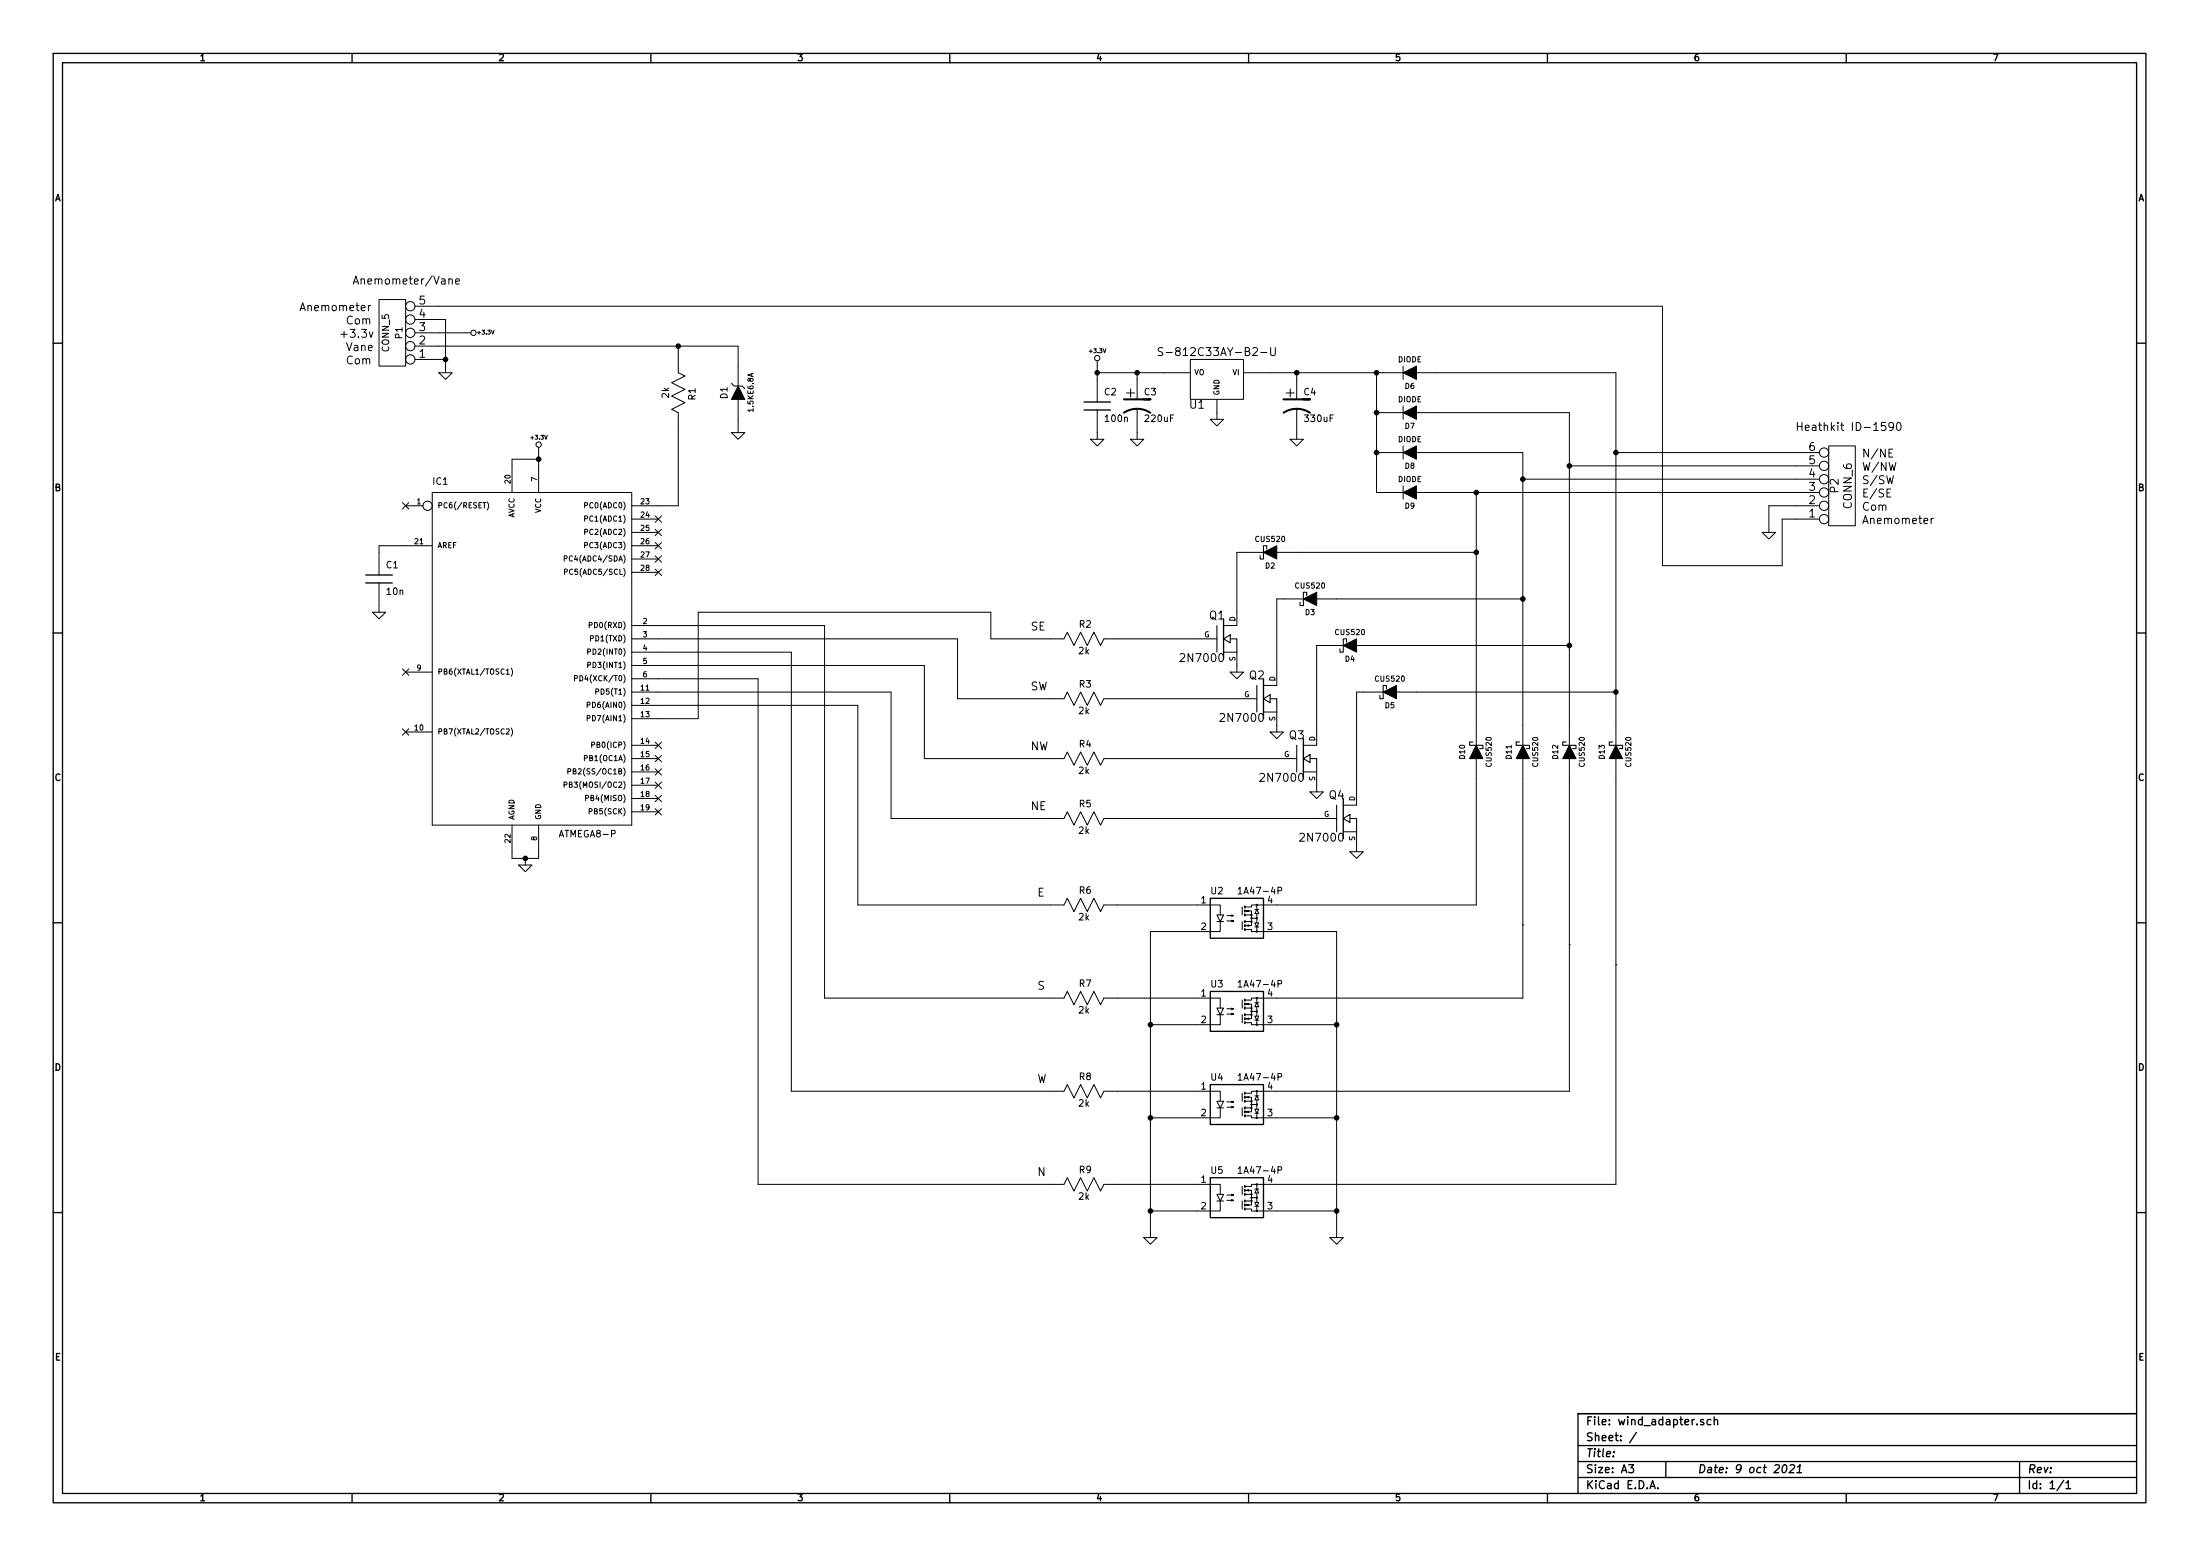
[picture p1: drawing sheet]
<svg xmlns="http://www.w3.org/2000/svg" width="420mm" height="297mm" viewBox="0 0 420 297" stroke-linecap="round" stroke-linejoin="round" font-family="sans-serif">
<g fill="none" stroke="#000" stroke-width=".25">
<path d="M10.2 10.2h399.6v276.7h-399.6zM11.9 12h396.2v273.1h-396.2zM67.2 10.2v1.8M124.3 10.2v1.8M181.4 10.2v1.8M238.5 10.2v1.8M295.5 10.2v1.8M352.6 10.2v1.8M10.2 65.5h1.7M207 78.3h5.1M207 76.7h5.1M408.1 65.5h1.7"/>
<path d="M69.8 111.3h5.1M69.8 109.8h5.1M233.7 118.1v7.7M10.2 120.8h1.7M241.3 129.6v7.6M408.1 120.8h1.7M248.9 141v7.6M256.5 152.4v7.7M10.2 176.2h1.7M231.1 171.5h10.2v7.6h-10.2zM408.1 176.2h1.7M231.1 189.3h10.2v7.6h-10.2z"/>
<path d="M231.1 207h10.2v7.7h-10.2zM10.2 231.5h1.7M231.1 224.8h10.2v7.6h-10.2zM408.1 231.5h1.7M301.4 276h106.7M301.4 279h106.7M308.2 277.2v.1M311 279.6h1l-.5 .6 .4 .2v.6l-.2 .1-.7-.1M312.5 273.4l-1.3 2M318.1 279v3.1M325.3 271.1l-.3-.1-.2 .2v.2l.5 .2v.3h-.5M326.7 271.1l-.4-.1-.3 .3 .1 .6 .2 .1 .4-.1"/>
<path d="M327.4 271.1h.1a.36 .36 0 0 1 .5 .1v.8M327.4 270.5v1.5M340.6 279.8l.3-.2a.88 .88 0 0 1-.3 1.5l-.2-.1-.1-.4zM341.9 279.8l.6-.2 .2 .3-.1 .4-.9 .8h.9M385.7 279v6.1M408.1 269.9h-106.7v15.2M67.2 285.1v1.8M124.3 285.1v1.8M181.4 285.1v1.8M238.5 285.1v1.8M295.5 285.1v1.8M301.4 282.1h106.7"/>
<path d="M315.1 284.2l.5-1.5 .5 1.5M315.2 283.8h.8M316.6 284.1v.1M343.2 281.1h.8M343.3 280l.5-.4-.2 1.5M352.6 285.1v1.8M394.1 282.6l-1.3 2M394.6 283.1l.4-.4v1.5M394.6 284.2h.9"/>
</g>
<g fill="none" stroke="#000" stroke-width=".19">
<path d="M70.4 58.3v1M70.8 58.3l-.3 .1-.1 .2M72.4 57.2h5.1v12.7h-5.1zM79.2 58.5h238.3v49.5h22.9v-8.9h7.1M85.7 53.4l.1-.1a.36 .36 0 0 1 .6 .2v.7M85.7 53.2v1M87 53.7l.8-.1-.1-.3-.5-.1-.2 .3 .1 .7h.6M70.5 63.4l.4 1 .3-1M79.2 63.5h10.7M79.2 68.6h5.9M79.2 66.1h61.8v7.6M79.2 61h5.9v10.2"/>
<path d="M83.8 71.2h2.6l-1.3 1.2zM129.5 66.1v5.1l1.3 .6-2.5 1.3 2.5 1.2-2.5 1.3 2.5 1.3-2.5 1.2 1.2 .7v17.8h-8.9M141 76.2v6.4M209.5 68.9v7.8M209.5 71.2h17.8M209.5 78.3v5.6M217.2 71.2v5M217.2 78v5.9M222.1 66.4a.62 .62 0 0 0-.8 .1v.4l.7 .4 .1 .3-.3 .3-.6-.1M227.3 68.6h10.2v7.6h-10.2zM232.4 76.2v3.8M237.5 71.2h30.5"/>
<path d="M240.8 67.3h1.2M242.7 66.4v1.2l.3 .3h.3l.3-.3v-1.2M247.6 71.2v5M247.6 78v5.9M262.9 71.2v22.8h5.1M262.9 78.8h5.1M268 69.9v2.5M268 77.5v2.5M270.5 78.8h29.2v63.5M270.5 71.2h38.1v71.1M76.9 95.9l1.2 1.3M77.5 96.6h3.3"/>
<path d="M78.1 95.9l-1.2 1.3M82.5 94h38.1v63.5h-38.1zM92.2 95.9h.6M93 95.8a1.2 1.2 0 0 1 0 1.5M102.9 85.4v8.6M102.9 87.7h-5.1v6.3M111.7 96.5l.4-.1v-.4l-.4-.1v1.1M111.7 99h.4v-.5h-.4v1M120.6 99.1h5.1M125.1 98.5l1.2 1.2M126.3 98.5l-1.2 1.2M139.7 82.6h2.5l-1.2 1.3z"/>
<path d="M208.3 83.9h2.5l-1.3 1.2zM215.9 83.9h2.5l-1.2 1.2zM231.1 80h2.6l-1.3 1.3zM246.4 83.9h2.5l-1.3 1.2zM262.9 86.4h5.1M268 85.1v2.6M268 92.7v2.6M270.5 94h77M270.5 86.4h20.3v55.9M281.9 94v48.3M290.8 91.5h56.7M299.7 88.9h47.8"/>
<path d="M308.6 86.4h38.9M347.5 96.6h-9.7v5M349.2 85.1h5.1v15.3h-5.1zM360.1 80.7h-.7l-.1 .7 .2-.2 .5 .1 .2 .2-.1 .6-.2 .1-.6-.1M360.8 86.5h.5M361.1 93.4h-.7v1.5h.7M361.5 85.7h-.7v1.6h.7M361.6 81.3l-.3 .3-.4-.1-.2-.2 .2-.6h.4l.2 .1a1.16 1.16 0 0 1-.2 1.3l-.4 .1M362.4 80.7h.2a.81 .81 0 0 1 .5 .7 .81 .81 0 0 1-.5 .8 .98 .98 0 0 1-.2-1.5zM368.8 98.9v1.1M369.2 98.9l-.2 .1-.2 .2M71.1 116.9h2.6l-1.3 1.2z"/>
<path d="M72.4 111.3v5.6M82.5 104.2h-10.1v5.6M107.7 106.6h.5v-.4l-.5-.1v1M107.8 109.2l.5-.1v-.4l-.5-.1v1.1M111.7 101.6l.4-.1v-.4l-.4-.1v1M111.7 104.1l.4-.1v-.4h-.4v1M112.5 119.3h.5v-.4l-.5-.1v1M120.6 119.4h36.9v71.1h45.7l.6-1.2 1.3 2.5 1.3-2.5 1.2 2.5 1.3-2.5 1.3 2.5 .6-1.3h22.2v1.9M120.6 104.2h5.1M120.6 101.6h5.1M120.6 106.7h5.1M120.6 109.3h5.1"/>
<path d="M125.1 101l1.2 1.2M125.1 103.6l1.2 1.2M125.1 106.1l1.2 1.2M125.1 108.6l1.2 1.3M126.3 101l-1.2 1.2M126.3 103.6l-1.2 1.2M126.3 106.1l-1.2 1.2M126.3 108.6l-1.2 1.3M241.3 105.4h-5.1v14h-2.5M243.8 105.4h38.1M248.9 114.3h-5.1v16.5h-2.5M251.5 114.3h39.3"/>
<path d="M336.5 101.6h2.6l-1.3 1.3zM76.9 127.7l1.2 1.2M76.9 139.1l1.2 1.2M77.5 128.3h5M77.5 139.7h5M78.1 127.7l-1.2 1.2M78.1 139.1l-1.2 1.2M96.7 139.2l.4-.1 .2 .3-.7 .7h.7M96.7 128.7h.6M97.6 127.5a1.2 1.2 0 0 1 0 1.6M97.6 139a1.2 1.2 0 0 1 0 1.5M109.7 129.5l.5-.1v-.4h-.5v1"/>
<path d="M112.1 134.6l.5-.1v-.4l-.5-.1v1.1M112.1 137.1h.5v-.5h-.5v1M112.2 124.4h.5v-.5h-.5v1M112.2 127l.5-.1v-.4l-.5-.1v1M113.8 132h.5v-.4l-.5-.1v1M120.6 122h62.3v11.4h20.3l.6-1.3 1.3 2.6 1.3-2.6 1.2 2.6 1.3-2.6 1.3 2.6 .6-1.3h29.2M120.6 127h55.9v17.8h26.7l.6-1.3 1.3 2.6 1.3-2.6 1.2 2.6 1.3-2.6 1.3 2.6 .6-1.3h36.8M120.6 132.1h49.6v24.1h33l.6-1.2 1.3 2.5 1.3-2.5 1.2 2.5 1.3-2.5 1.3 2.5 .6-1.3h44.5M120.6 134.7h43.2v38.1h39.4l.6-1.3 1.3 2.5 1.3-2.5 1.2 2.5 1.3-2.5 1.3 2.5 .6-1.2h22.2v1.9M120.6 124.5h30.5v83.8h52.1l.6-1.3 1.3 2.6 1.3-2.6 1.2 2.6 1.3-2.6 1.3 2.6 .6-1.3h22.2v1.9M120.6 129.6h24.2v96.5h58.4l.6-1.3 1.3 2.6 1.3-2.6 1.2 2.6 1.3-2.6 1.3 2.6 .6-1.3h22.2v1.9M232.4 122h-21.6l-.6 1.2-1.3-2.5-1.3 2.5-1.2-2.5-1.3 2.5-1.3-2.5-.6 1.3h-14v-5.1h-55.9v20.3h-12.7"/>
<path d="M233.7 124.5h2.5v3.8M234.9 128.3h2.6l-1.3 1.3zM241.3 135.9h2.5v3.8M242.6 139.7h2.5l-1.3 1.3zM256.5 123.2h-5v19.1h-2.6M259.1 123.2h40.6M264.2 132.1h-5.1v21.6h-2.6M266.7 132.1h41.9M97.8 157.5v6.4h5.1v-6.4M107.7 149.8h.5v-.5h-.5v1M108.5 147.3l.4-.1v-.4l-.4-.1v1.1M111.6 144.7h.5v-.4l-.5-.1v1"/>
<path d="M111.8 152.4l.5-.1v-.4l-.5-.1v1M112.5 154.9l.5-.1v-.4h-.5v1M113 142.2l.5-.1v-.4h-.5v1M120.6 142.3h5.1M120.6 144.8h5.1M120.6 147.4h5.1M120.6 149.9h5.1M120.6 152.4h5.1M120.6 155h5.1M125.1 154.4l1.2 1.2M125.1 151.8l1.2 1.2M125.1 149.3l1.2 1.2"/>
<path d="M125.1 146.7l1.2 1.3M125.1 144.2l1.2 1.2M125.1 141.7l1.2 1.2M126.3 154.4l-1.2 1.2M126.3 151.8l-1.2 1.2M126.3 149.3l-1.2 1.2M126.3 146.7l-1.2 1.3M126.3 144.2l-1.2 1.2M126.3 141.7l-1.2 1.2M248.9 147.4h2.6v3.8M250.2 151.2h2.5l-1.2 1.2zM256.5 158.8h2.6v3.8"/>
<path d="M281.9 144.8v28h-42.9v.3h-1.1M290.8 144.8v45.7h-51.8v.4h-1.1M299.7 144.8v63.5h-60.7v.4h-1.1M308.6 144.8v81.3h-69.6v.4h-1.1M99.1 165.1h2.5l-1.3 1.3zM100.3 163.9v1.2M232.4 174.7h1.3l-.7 1.2zM232.4 175.9h1.3M233 175.9v1.9h-13.3v58.5M234.3 175.8h1.3l-.4 .1v-.2l.4 .1M234.3 174.8h1.3l-.4 .1v-.2l.4 .1M236.5 169.8l.3-.4v1.2"/>
<path d="M236.5 170.6h.7M237.9 173.9h1.1v.8M237.9 177.5h1.1v.3h16.3v58.5M237.9 174.7h1.1v1.2h-1.1M238 176.7l.5-.1v.2zM238 173.9l.5-.1v.2zM239 175.9v.8h-1.1M239 175.3h1M239.6 176.2h.8l-.4 .7zM239.6 176.9h.8M239.6 173.6h.8M240 173.6l.4 .8h-.8z"/>
<path d="M240 172.8v.8M240 174.4v1.8M240 176.9v.9M244.1 170h.6v-.5l-.6-.1v1.2M257.8 162.6h2.5l-1.2 1.3zM290.8 176.6h.1M232.4 192.4h1.3l-.7 1.3zM232.4 193.7h1.3M233 193.7v1.9h-13.3M234.3 193.6h1.3l-.4 .1v-.2l.4 .1M234.3 192.6h1.3l-.4 .1v-.3l.4 .2M236.5 187.5l.3-.3v1.2"/>
<path d="M236.5 188.4h.7M237.9 191.7h1.1v.7M237.9 195.2h1.1v.4h16.3M237.9 192.4h1.1v1.3h-1.1M238 194.5l.5-.2v.3zM238 191.7l.5-.1v.2zM239 193.7v.8h-1.1M239 193.1h1M239.6 194h.8l-.4 .7zM239.6 194.7h.8M239.6 191.4h.8M240 191.4l.4 .8h-.8z"/>
<path d="M240 190.5v.9M240 192.2v1.8M240 194.7v.9M244.1 187.8h.6v-.5l-.6-.1v1.2M299.7 180.4h.1M308.6 184.2h.1M232.4 210.2h1.3l-.7 1.3zM232.4 211.5h1.3M233 211.5v1.9h-13.3M234.3 211.4h1.3l-.4 .1v-.3l.4 .2M234.3 210.3h1.3l-.4 .2v-.3l.4 .1M236.5 205.3l.3-.4v1.3"/>
<path d="M236.5 206.2h.7M237.9 209.5h1.1v.7M237.9 213h1.1v.4h16.3M237.9 210.2h1.1v1.3h-1.1M238 212.3l.5-.2v.3zM238 209.5l.5-.2v.3zM239 211.5v.8h-1.1M239 210.9h1M239.6 211.7h.8l-.4 .8zM239.6 212.5h.8M239.6 209.2h.8M240 209.2l.4 .8h-.8z"/>
<path d="M240 208.3v.9M240 210v1.7M240 212.5v.9M244.1 205.6l.6-.1v-.4l-.6-.2v1.3M218.4 236.3h2.6l-1.3 1.2zM232.4 228h1.3l-.7 1.3zM232.4 229.3h1.3M233 229.3v1.9h-13.3M234.3 229.1h1.3l-.4 .2v-.3l.4 .1M234.3 228.1h1.3l-.4 .2v-.3l.4 .1M236.5 223.1l.3-.4v1.3M236.5 224h.7"/>
<path d="M237.9 227.2h1.1v.8M237.9 230.8h1.1v.4h16.3M237.9 228h1.1v1.3h-1.1M238 230l.5-.1v.3zM238 227.2l.5-.1v.3zM239 229.3v.7h-1.1M239 228.6h1M239.6 229.5h.8l-.4 .8zM239.6 230.3h.8M239.6 227h.8M240 227l.4 .7h-.8zM240 226.1v.9"/>
<path d="M240 227.7v1.8M240 230.3v.9M244.1 223.4l.6-.1v-.5l-.6-.1v1.3M254 236.3h2.5l-1.2 1.2z"/>
<circle cx="78.4" cy="58.5" r=".89"/>
<circle cx="78.4" cy="66.1" r=".89"/>
<circle cx="78.4" cy="63.5" r=".89"/>
<circle cx="78.4" cy="61" r=".89"/>
<circle cx="78.4" cy="68.6" r=".89"/>
<circle cx="90.4" cy="63.5" r=".51"/>
<circle cx="209.6" cy="68.4" r=".51"/>
<circle cx="81.7" cy="96.6" r=".89"/>
<circle cx="102.9" cy="84.9" r=".51"/>
<circle cx="348.4" cy="99.1" r=".89"/>
<circle cx="348.4" cy="94" r=".89"/>
<circle cx="348.4" cy="91.5" r=".89"/>
<circle cx="348.4" cy="88.9" r=".89"/>
<circle cx="348.4" cy="86.4" r=".89"/>
<circle cx="348.4" cy="96.6" r=".89"/>
<circle cx="239" cy="175.9" r=".13"/>
<circle cx="239" cy="175.3" r=".13"/>
<circle cx="239" cy="174.7" r=".13"/>
<circle cx="240" cy="175.3" r=".13"/>
<circle cx="240" cy="177.8" r=".13"/>
<circle cx="240" cy="172.8" r=".13"/>
<circle cx="239" cy="193.7" r=".13"/>
<circle cx="239" cy="193.1" r=".13"/>
<circle cx="239" cy="192.4" r=".13"/>
<circle cx="240" cy="190.5" r=".13"/>
<circle cx="240" cy="193.1" r=".13"/>
<circle cx="240" cy="195.6" r=".13"/>
<circle cx="239" cy="211.5" r=".13"/>
<circle cx="239" cy="210.2" r=".13"/>
<circle cx="239" cy="210.9" r=".13"/>
<circle cx="240" cy="210.9" r=".13"/>
<circle cx="240" cy="213.4" r=".13"/>
<circle cx="240" cy="208.3" r=".13"/>
<circle cx="239" cy="228.6" r=".13"/>
<circle cx="239" cy="228" r=".13"/>
<circle cx="239" cy="229.3" r=".13"/>
<circle cx="240" cy="226.1" r=".13"/>
<circle cx="240" cy="231.2" r=".13"/>
<circle cx="240" cy="228.6" r=".13"/>
</g>
<g fill="#000" stroke="#000" stroke-width=".19">
<path d="M141 73.7l1.2 2.5h-2.5zM268 71.2l2.5-1.3v2.5zM268 94l2.5-1.3v2.6zM268 86.4l2.5-1.3v2.6zM268 78.8l2.5-1.3v2.5zM241.3 105.4l2.5-1.2v2.5zM248.9 114.3l2.6-1.2v2.5zM256.5 123.2l2.6-1.2v2.5zM264.2 132.1l2.5-1.3v2.6zM281.9 142.3l1.3 2.5h-2.5zM290.8 142.3l1.3 2.5h-2.5zM299.7 142.3l1.3 2.5h-2.6z"/>
<path d="M308.6 142.3l1.3 2.5h-2.6z"/>
</g>
<path d="M214.6 76.2h5.1h-1.3M214.7 78.8a4.6 4.6 0 0 1 5 0M245.1 76.2h5.1h-1.3M245.1 78.8a4.6 4.6 0 0 1 5.1 0" fill="none" stroke="#000" stroke-width=".38"/>
<g fill="none" stroke="#000" stroke-width=".2">
<path d="M139.7 73.2l.5 .5h1.5l.5 .5M232.4 119.4v5.1M241.9 104.8v-.6h-.6v2.5h-.6v-.6M249.6 113.7v-.6h-.7v2.5h-.6v-.6M233.7 122l1.2-.8v1.5zM234.9 122h1.3v2.5M240 130.8v5.1M241.3 133.4l1.3-.8v1.5zM242.6 133.4h1.2v2.5M257.2 122.6v-.6h-.7v2.5h-.6v-.6M264.8 131.5v-.7h-.6v2.6h-.7v-.6M247.6 142.3v5.1"/>
<path d="M248.9 144.8l1.3-.7v1.5zM250.2 144.8h1.3v2.6M255.3 153.7v5.1M256.5 156.2l1.3-.7v1.5zM257.8 156.2h1.3v2.6M281.3 141.6h-.6v.7h2.5v.6h-.6M290.2 141.6h-.6v.7h2.5v.6h-.6M299.1 141.6h-.7v.7h2.6v.6h-.6M308 141.6h-.7v.7h2.6v.6h-.7M237.2 173.1v1.6M237.2 175.9v1.6M237.2 190.9v1.5"/>
<path d="M237.2 193.7v1.5M237.2 208.7v1.5M237.2 211.5v1.5M237.2 226.5v1.5M237.2 229.3v1.5"/>
</g>
<g fill="#000" stroke="#000" stroke-width=".25">
<circle cx="85.1" cy="68.6" r=".41"/>
<circle cx="129.5" cy="66.1" r=".41"/>
<circle cx="209.5" cy="71.2" r=".41"/>
<circle cx="217.2" cy="71.2" r=".41"/>
<circle cx="247.6" cy="71.2" r=".41"/>
<circle cx="262.9" cy="71.2" r=".41"/>
<circle cx="262.9" cy="78.8" r=".41"/>
<circle cx="102.9" cy="87.7" r=".41"/>
<circle cx="262.9" cy="86.4" r=".41"/>
<circle cx="281.9" cy="94" r=".41"/>
<circle cx="290.8" cy="91.5" r=".41"/>
<circle cx="299.7" cy="88.9" r=".41"/>
<circle cx="308.6" cy="86.4" r=".41"/>
<circle cx="281.9" cy="105.4" r=".41"/>
<circle cx="290.8" cy="114.3" r=".41"/>
<circle cx="299.7" cy="123.2" r=".41"/>
<circle cx="308.6" cy="132.1" r=".41"/>
<circle cx="100.3" cy="163.9" r=".41"/>
<circle cx="219.7" cy="195.6" r=".41"/>
<circle cx="255.3" cy="195.6" r=".41"/>
<circle cx="219.7" cy="213.4" r=".41"/>
<circle cx="255.3" cy="213.4" r=".41"/>
<circle cx="219.7" cy="231.2" r=".41"/>
<circle cx="255.3" cy="231.2" r=".41"/>
</g>
<g fill="none" stroke="#000" stroke-width=".36">
<path d="M237.7 177.3v.3M237.7 176.6v.2M237.7 174.5v.3M237.7 173.8v.2M237.7 173v.3M237.7 175.8v.3M237.7 195.1v.3M237.7 194.3v.3M237.7 192.3v.3M237.7 191.6v.2M237.7 190.8v.2M237.7 193.6v.2"/>
<path d="M237.7 212.9v.2M237.7 212.1v.3M237.7 210.1v.2M237.7 209.3v.3M237.7 208.6v.2M237.7 211.4v.2M237.7 230.7v.2M237.7 229.9v.3M237.7 227.9v.2M237.7 227.1v.3M237.7 226.4v.2M237.7 229.1v.3"/>
</g>
<g font-size="2.8">
<text x="215.1" y="76">+</text>
<text x="245.6" y="76">+</text>
</g>
<g font-size="2.1">
<text x="57.1" y="59.5">Anemometer</text>
<text x="67.3" y="54.4">Anemometer/Vane</text>
<text x="80.1" y="58.2">5</text>
<text x="64.8" y="64.6">+3.3v</text>
<text x="66" y="62">Com</text>
<text x="80.1" y="65.8">2</text>
<text x="80.1" y="63.3">3</text>
<text x="80.1" y="60.7">4</text>
<text x="66" y="69.6">Com</text>
<text x="66" y="67.1">Vane</text>
<text x="80.1" y="68.4">1</text>
<text x="223.3" y="68">S-812C33AY-B2-U</text>
<text x="227.3" y="78.1">U1</text>
<text x="342.9" y="82.3">Heathkit ID-1590</text>
<text x="345.5" y="88.7">5</text>
<text x="345.5" y="86.1">6</text>
<text x="355.6" y="90">W/NW</text>
<text x="355.6" y="87.4">N/NE</text>
<text x="345.5" y="93.8">3</text>
<text x="345.5" y="91.2">4</text>
<text x="351.2" y="94" transform="rotate(-90 351.2 94)">P2</text>
<text x="355.6" y="95">E/SE</text>
<text x="355.6" y="92.5">S/SW</text>
<text x="345.5" y="98.8">1</text>
<text x="345.5" y="96.3">2</text>
<text x="353.7" y="97" transform="rotate(-90 353.7 97)">CONN_6</text>
<text x="355.6" y="97.6">Com</text>
<text x="355.6" y="100.1">Anemometer</text>
<text x="231" y="118.3">Q1</text>
<text x="196.8" y="120.4">SE</text>
<text x="196.8" y="131.9">SW</text>
<text x="225.8" y="126.5">2N7000</text>
<text x="238.6" y="129.8">Q2</text>
<text x="233.4" y="137.9">2N7000</text>
<text x="196.8" y="143.3">NW</text>
<text x="246.3" y="141.2">Q3</text>
<text x="241" y="149.3">2N7000</text>
<text x="196.8" y="154.7">NE</text>
<text x="253.9" y="152.6">Q4</text>
<text x="248.7" y="160.7">2N7000</text>
<text x="198.1" y="171.2">E</text>
<text x="198.1" y="189">S</text>
<text x="198.1" y="206.8">W</text>
<text x="198.1" y="224.6">N</text>
<text x="302.9" y="272.1">File: wind_adapter.sch</text>
<text x="302.9" y="275.2">Sheet: /</text>
<text x="302.9" y="281.3">Size: A3</text>
<text x="302.9" y="278.2">Title:</text>
<text x="324.2" y="281.3">Date: 9 oct 2021</text>
<text x="387.2" y="281.3">Rev:</text>
<text x="302.9" y="284.3">KiCad E.D.A.</text>
<text x="387.2" y="284.3">Id: 1/1</text>
</g>
<g font-size="1.8">
<text x="38.2" y="11.7">1</text>
<text x="95.3" y="11.7">2</text>
<text x="152.4" y="11.7">3</text>
<text x="209.4" y="11.7">4</text>
<text x="266.5" y="11.7">5</text>
<text x="323.6" y="11.7">6</text>
<text x="380.7" y="11.7">7</text>
<text x="10.4" y="38.5">A</text>
<text x="408.3" y="38.5">A</text>
<text x="76.9" y="64.6" transform="rotate(-90 76.9 64.6)">P1</text>
<text x="74.4" y="67.1" transform="rotate(-90 74.4 67.1)">CONN_5</text>
<text x="127.8" y="75.9" transform="rotate(-90 127.8 75.9)">2k</text>
<text x="132.9" y="76.3" transform="rotate(-90 132.9 76.3)">R1</text>
<text x="139" y="76.1" transform="rotate(-90 139 76.1)">D1</text>
<text x="210.9" y="75.5">C2</text>
<text x="218.6" y="75.5">C3</text>
<text x="249" y="75.5">C4</text>
<text x="211.2" y="80.6">100n</text>
<text x="218.8" y="80.6">220uF</text>
<text x="249.3" y="80.6">330uF</text>
<text x="10.4" y="93.8">B</text>
<text x="82.7" y="92.6">IC1</text>
<text x="408.3" y="93.8">B</text>
<text x="73.8" y="108.5">C1</text>
<text x="73.9" y="113.6">10n</text>
<text x="206.1" y="119.9">R2</text>
<text x="206" y="125">2k</text>
<text x="206.1" y="131.3">R3</text>
<text x="206" y="136.4">2k</text>
<text x="206.1" y="142.7">R4</text>
<text x="10.4" y="149.1">C</text>
<text x="206" y="147.8">2k</text>
<text x="408.3" y="149.1">C</text>
<text x="206.1" y="154.2">R5</text>
<text x="107" y="159.9">ATMEGA8-P</text>
<text x="206" y="159.2">2k</text>
<text x="206.1" y="170.7">R6</text>
<text x="229.4" y="172.5">1</text>
<text x="231.3" y="170.8">U2</text>
<text x="237.1" y="170.8">1A47-4P</text>
<text x="242.1" y="172.5">4</text>
<text x="206" y="175.8">2k</text>
<text x="229.4" y="177.6">2</text>
<text x="242.1" y="177.6">3</text>
<text x="206.1" y="188.5">R7</text>
<text x="229.4" y="190.3">1</text>
<text x="231.3" y="188.6">U3</text>
<text x="237.1" y="188.6">1A47-4P</text>
<text x="242.1" y="190.3">4</text>
<text x="206" y="193.5">2k</text>
<text x="229.4" y="195.4">2</text>
<text x="242.1" y="195.4">3</text>
<text x="10.4" y="204.5">D</text>
<text x="206.1" y="206.2">R8</text>
<text x="229.4" y="208.1">1</text>
<text x="231.3" y="206.3">U4</text>
<text x="237.1" y="206.3">1A47-4P</text>
<text x="242.1" y="208.1">4</text>
<text x="408.3" y="204.5">D</text>
<text x="206" y="211.3">2k</text>
<text x="229.4" y="213.1">2</text>
<text x="242.1" y="213.1">3</text>
<text x="206.1" y="224">R9</text>
<text x="229.4" y="225.8">1</text>
<text x="231.3" y="224.1">U5</text>
<text x="237.1" y="224.1">1A47-4P</text>
<text x="242.1" y="225.8">4</text>
<text x="206" y="229.1">2k</text>
<text x="229.4" y="230.9">2</text>
<text x="242.1" y="230.9">3</text>
<text x="10.5" y="259.8">E</text>
<text x="408.4" y="259.8">E</text>
<text x="38.2" y="286.6">1</text>
<text x="95.3" y="286.6">2</text>
<text x="152.4" y="286.6">3</text>
<text x="209.4" y="286.6">4</text>
<text x="266.5" y="286.6">5</text>
<text x="323.6" y="286.6">6</text>
<text x="380.7" y="286.6">7</text>
</g>
<g font-size="1.4">
<text x="228.1" y="71.7">VO</text>
<text x="235.4" y="71.7">VI</text>
<text x="267" y="69.2">DIODE</text>
<text x="232.9" y="75.5" transform="rotate(-90 232.9 75.5)">GND</text>
<text x="267" y="76.8">DIODE</text>
<text x="268.4" y="74.3">D6</text>
<text x="143.9" y="78.4" transform="rotate(-90 143.9 78.4)">1.5KE6.8A</text>
<text x="268.4" y="81.9">D7</text>
<text x="267" y="84.4">DIODE</text>
<text x="268.4" y="89.5">D8</text>
<text x="97.5" y="92.3" transform="rotate(-90 97.5 92.3)">20</text>
<text x="102.6" y="91.9" transform="rotate(-90 102.6 91.9)">7</text>
<text x="267" y="92.1">DIODE</text>
<text x="79.6" y="96.3">1</text>
<text x="83.6" y="97.1">PC6(/RESET)</text>
<text x="98.3" y="99" transform="rotate(-90 98.3 99)">AVCC</text>
<text x="103.4" y="98" transform="rotate(-90 103.4 98)">VCC</text>
<text x="112.1" y="97.1">PC0(ADC0)</text>
<text x="112.1" y="99.6">PC1(ADC1)</text>
<text x="122.4" y="96.3">23</text>
<text x="122.4" y="98.8">24</text>
<text x="122.4" y="101.4">25</text>
<text x="268.4" y="97.1">D9</text>
<text x="79.2" y="103.9">21</text>
<text x="83.6" y="104.7">AREF</text>
<text x="108.7" y="107.2">PC4(ADC4/SDA)</text>
<text x="112.1" y="102.1">PC2(ADC2)</text>
<text x="112.1" y="104.7">PC3(ADC3)</text>
<text x="122.4" y="103.9">26</text>
<text x="122.4" y="106.5">27</text>
<text x="239.9" y="103.5">CUS520</text>
<text x="108.9" y="109.8">PC5(ADC5/SCL)</text>
<text x="122.4" y="109">28</text>
<text x="241.7" y="108.6">D2</text>
<text x="247.5" y="112.4">CUS520</text>
<text x="113" y="119.9">PD0(RXD)</text>
<text x="122.8" y="119.2">2</text>
<text x="236" y="118.7" transform="rotate(-90 236 118.7)">D</text>
<text x="249.3" y="117.5">D3</text>
<text x="112.9" y="125">PD2(INT0)</text>
<text x="113.1" y="122.5">PD1(TXD)</text>
<text x="122.8" y="121.7">3</text>
<text x="122.8" y="124.2">4</text>
<text x="230" y="121.7">G</text>
<text x="255.1" y="121.3">CUS520</text>
<text x="79.6" y="128.1">9</text>
<text x="83.6" y="128.8">PB6(XTAL1/TOSC1)</text>
<text x="110.9" y="130.1">PD4(XCK/T0)</text>
<text x="112.9" y="127.5">PD3(INT1)</text>
<text x="122.4" y="131.9">11</text>
<text x="122.8" y="126.8">5</text>
<text x="122.8" y="129.3">6</text>
<text x="236" y="126.2" transform="rotate(-90 236 126.2)">S</text>
<text x="243.6" y="130.1" transform="rotate(-90 243.6 130.1)">D</text>
<text x="256.9" y="126.4">D4</text>
<text x="262.8" y="130.2">CUS520</text>
<text x="112.7" y="135.2">PD6(AIN0)</text>
<text x="112.7" y="137.7">PD7(AIN1)</text>
<text x="114.3" y="132.6">PD5(T1)</text>
<text x="122.4" y="134.4">12</text>
<text x="122.4" y="136.9">13</text>
<text x="237.6" y="133.1">G</text>
<text x="243.6" y="137.7" transform="rotate(-90 243.6 137.7)">S</text>
<text x="264.5" y="135.2">D5</text>
<text x="79.2" y="139.5">10</text>
<text x="83.6" y="140.2">PB7(XTAL2/TOSC2)</text>
<text x="113.6" y="142.8">PB0(ICP)</text>
<text x="122.4" y="142">14</text>
<text x="251.2" y="141.5" transform="rotate(-90 251.2 141.5)">D</text>
<text x="109.7" y="147.9">PB2(SS/OC1B)</text>
<text x="112" y="145.3">PB1(OC1A)</text>
<text x="122.4" y="144.6">15</text>
<text x="122.4" y="147.1">16</text>
<text x="122.4" y="149.6">17</text>
<text x="245.2" y="144.6">G</text>
<text x="251.2" y="149.1" transform="rotate(-90 251.2 149.1)">S</text>
<text x="279.8" y="144.8" transform="rotate(-90 279.8 144.8)">D10</text>
<text x="284.9" y="146.2" transform="rotate(-90 284.9 146.2)">CUS520</text>
<text x="288.7" y="144.8" transform="rotate(-90 288.7 144.8)">D11</text>
<text x="293.8" y="146.2" transform="rotate(-90 293.8 146.2)">CUS520</text>
<text x="297.6" y="144.8" transform="rotate(-90 297.6 144.8)">D12</text>
<text x="302.7" y="146.2" transform="rotate(-90 302.7 146.2)">CUS520</text>
<text x="306.5" y="144.8" transform="rotate(-90 306.5 144.8)">D13</text>
<text x="311.6" y="146.2" transform="rotate(-90 311.6 146.2)">CUS520</text>
<text x="109" y="150.4">PB3(MOSI/OC2)</text>
<text x="112.3" y="152.9">PB4(MISO)</text>
<text x="113" y="155.5">PB5(SCK)</text>
<text x="122.4" y="152.2">18</text>
<text x="122.4" y="154.7">19</text>
<text x="252.8" y="156">G</text>
<text x="258.8" y="152.9" transform="rotate(-90 258.8 152.9)">D</text>
<text x="97.5" y="160.8" transform="rotate(-90 97.5 160.8)">22</text>
<text x="98.3" y="156.5" transform="rotate(-90 98.3 156.5)">AGND</text>
<text x="102.6" y="160.4" transform="rotate(-90 102.6 160.4)">8</text>
<text x="103.4" y="156.5" transform="rotate(-90 103.4 156.5)">GND</text>
<text x="258.8" y="160.5" transform="rotate(-90 258.8 160.5)">S</text>
</g>
<g font-size="1.1">
<text x="91.3" y="63.9">+3.3V</text>
<text x="208.2" y="67.4">+3.3V</text>
<text x="101.5" y="83.9">+3.3V</text>
</g>
</svg>
